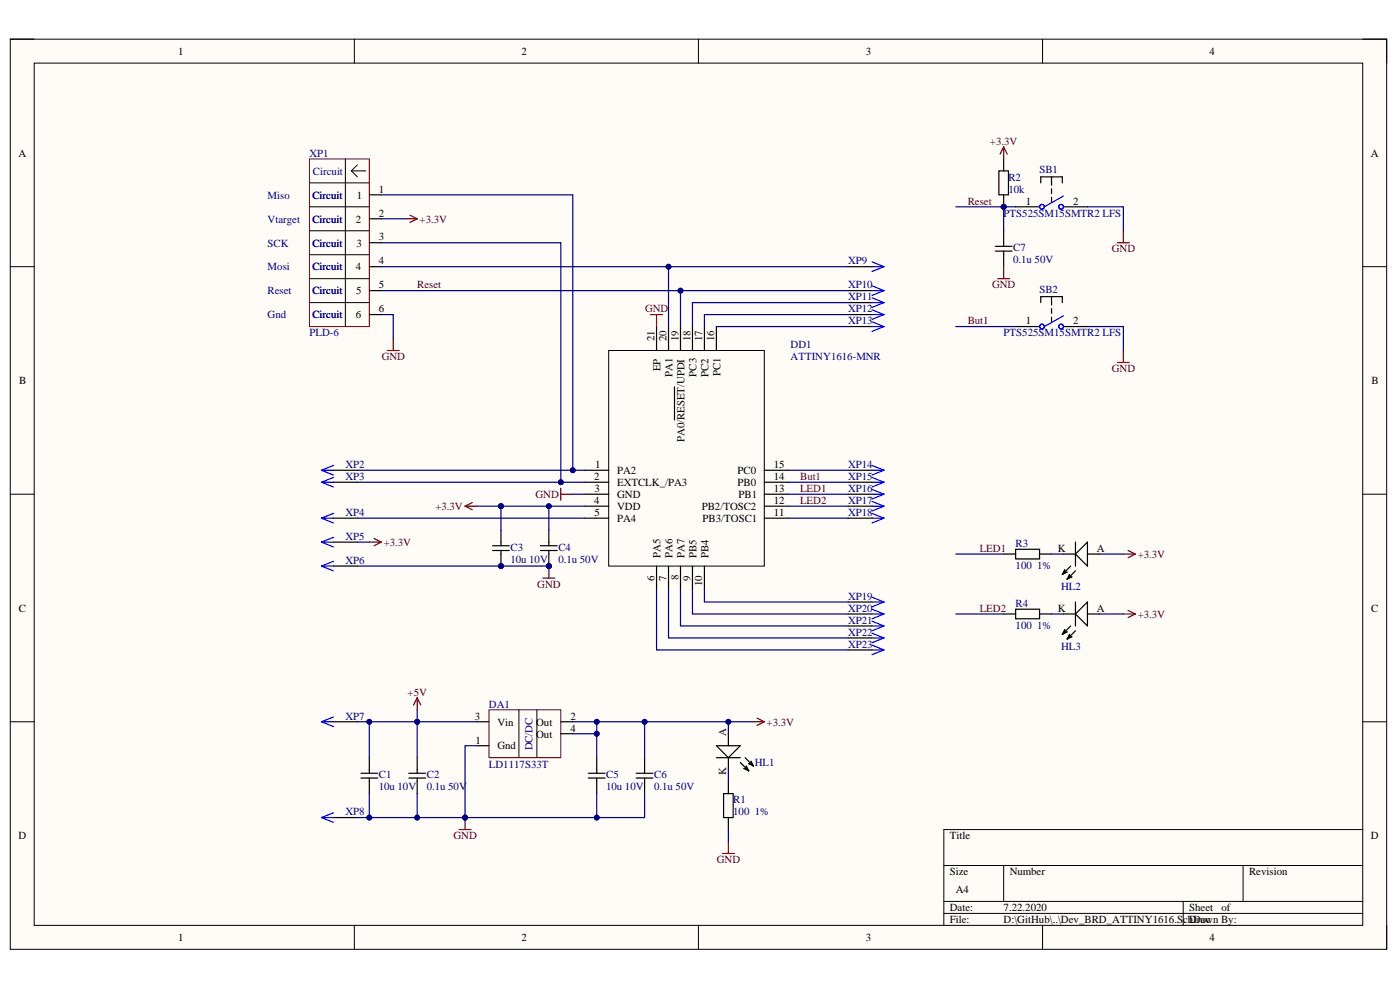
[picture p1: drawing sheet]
<svg xmlns="http://www.w3.org/2000/svg" width="420mm" height="297mm" viewBox="0 0 420 297" stroke-linecap="round" stroke-linejoin="round" font-family="sans-serif">
<path d="M3.1 11.7h412.7v272.8h-412.7z" fill-rule="evenodd" fill="#fffcf8"/>
<path d="M3.1 11.7h412.7v272.8h-412.7z" fill="none" stroke="#000" stroke-width=".3"/>
<path d="M10.3 18.9h398.3v258.5h-398.3z" fill-rule="evenodd" fill="#fffcf8"/>
<g fill="none" stroke="#000" stroke-width=".3">
<path d="M3.1 11.7h7.2M10.3 18.9h398.3v258.5h-398.3zM106.3 11.7v7.2M209.4 11.7v7.2M312.6 11.7v7.2M408.6 11.7h7.2v7.2M3.1 79.9h7.2M408.6 79.9h7.2M182.5 105.1h46.7v64.6h-46.7zM3.1 148.1h7.2M408.6 148.1h7.2M3.1 216.3h7.2"/>
<path d="M408.6 216.4h7.2M283 259.4h125.6M301 259.4v10.8M372.7 259.4v10.8M408.6 248.7h-125.6v28.7M106.3 277.4v7.1M209.4 277.4v7.1M283 270.2h125.6M283 273.8h125.6M312.6 277.4v7.1M354.8 270.2v7.2M415.8 277.4v7.1"/>
</g>
<g fill="none" stroke="#000" stroke-width=".36">
<path d="M196.9 97.9v7.2M200.5 97.9v7.2M204.1 97.9v7.2M207.6 97.9v7.2M211.2 97.9v7.2M214.8 97.9v7.2M202.3 116v9.9M175.3 141h7.2M175.3 144.5h7.2M175.3 148.1h7.2M175.3 151.7h7.2M175.3 155.3h7.2"/>
<path d="M229.2 141h7.2M229.2 144.5h7.2M229.2 148.1h7.2M229.2 151.7h7.2M229.2 155.3h7.2M196.9 169.7v7.2M200.5 169.7v7.2M204.1 169.7v7.2M207.6 169.7v7.2M211.2 169.7v7.2"/>
</g>
<circle cx="164.6" cy="169.7" r=".72" fill="#000080"/>
<circle cx="164.6" cy="169.7" r=".72" fill="none" stroke="#000080" stroke-width=".3"/>
<path d="M164.6 158.9v3.6M164.6 166.1v3.6" fill="none" stroke="#000" stroke-width=".36"/>
<circle cx="164.6" cy="169.7" r=".72" fill="#000080"/>
<circle cx="164.6" cy="169.7" r=".72" fill="none" stroke="#000080" stroke-width=".3"/>
<path d="M162.1 163.6h5M162.1 165h5M164.6 162.5v1.1M164.6 165v1.1" fill="none" stroke="#000" stroke-width=".36"/>
<circle cx="150.2" cy="169.7" r=".72" fill="#000080"/>
<circle cx="150.2" cy="169.7" r=".72" fill="none" stroke="#000080" stroke-width=".3"/>
<path d="M150.2 166.1v3.6" fill="none" stroke="#000" stroke-width=".36"/>
<circle cx="150.2" cy="169.7" r=".72" fill="#000080"/>
<circle cx="150.2" cy="169.7" r=".72" fill="none" stroke="#000080" stroke-width=".3"/>
<path d="M150.2 158.9v4.7M147.7 165h5M147.7 163.6h5M150.2 165v1.1" fill="none" stroke="#000" stroke-width=".36"/>
<path d="M195.1 94.3h3.6M196.9 94.3v3.6M116.1 105.1h3.6M117.9 101.5v3.6M139.5 151.7l2.1 1.1M139.5 151.7h3.5M141.6 150.6l-2.1 1.1M168.2 146.3v3.6M168.2 148.1h3.6M162.8 173.3h3.6M164.6 169.7v3.6" fill="none" stroke="#800000" stroke-width=".36"/>
<circle cx="164.6" cy="169.7" r=".72" fill="#000080"/>
<circle cx="164.6" cy="169.7" r=".72" fill="none" stroke="#000080" stroke-width=".3"/>
<g fill="none" stroke="#000" stroke-width=".36">
<path d="M254.3 79.9h7.2M254.3 87.1h7.2M254.3 90.7h7.2M254.3 94.3h7.2M254.3 97.9h7.2M100 141h7.2M100 144.5h7.2M100 155.3h7.2M254.3 141h7.2M254.3 144.5h7.2M254.3 148.1h7.2M254.3 151.7h7.2"/>
<path d="M254.3 155.3h7.2M100 169.7h7.2M100 162.5h7.2M318.9 166.1h3.6M319.3 170.8v.7h.7l-1.5 .7zM320.7 172.2v.7h.7l-1.4 .7zM321.1 169.7l-2.6 2.5M322.5 171.1l-2.5 2.5M322.5 162.5v7.2M326.1 162.5v7.2l-3.6-3.6zM326.1 166.1h3.6M254.3 180.4h7.2"/>
<path d="M254.3 184h7.2M254.3 187.6h7.2M254.3 191.2h7.2M254.3 194.8h7.2M100 216.3h7.2M143 216.3h3.6M168.2 216.3h3.6M168.2 219.9h3.6M143 223.5h3.6"/>
</g>
<path d="M110.7 162.5h3.6M112.2 161.4l2.1 1.1M114.3 162.5l-2.1 1.1M336.8 166.1h3.6M338.3 165l2.1 1.1M340.4 166.1l-2.1 1.1M137.7 248.6h3.5M139.5 245.1v3.5" fill="none" stroke="#800000" stroke-width=".36"/>
<g fill="none" stroke="#00f" stroke-width=".36">
<path d="M261.5 79.9h3.6M261.5 78.5l3.6 1.4M265.1 79.9l-3.6 1.5M261.5 87.1h3.6M261.5 85.7l3.6 1.4M261.5 90.7h3.6M261.5 89.3l3.6 1.4M261.5 94.3h3.6M261.5 92.9l3.6 1.4M261.5 97.9h3.6M261.5 96.4l3.6 1.5M265.1 87.1l-3.6 1.5"/>
<path d="M265.1 90.7l-3.6 1.4M265.1 94.3l-3.6 1.4M265.1 97.9l-3.6 1.4M100 139.5l-3.6 1.5M261.5 139.5l3.6 1.5M96.4 141h3.6M96.4 144.5h3.6M96.4 155.3h3.6M96.4 141l3.6 1.4M96.4 144.5l3.6 1.5M96.4 155.3l3.6 1.4M100 143.1l-3.6 1.4"/>
<path d="M100 153.9l-3.6 1.4M261.5 141h3.6M261.5 144.5h3.6M261.5 143.1l3.6 1.4M261.5 148.1h3.6M261.5 146.7l3.6 1.4M261.5 151.7h3.6M261.5 150.3l3.6 1.4M261.5 155.3h3.6M261.5 153.9l3.6 1.4M265.1 141l-3.6 1.4M265.1 144.5l-3.6 1.5"/>
<path d="M265.1 148.1l-3.6 1.5M265.1 151.7l-3.6 1.5M265.1 155.3l-3.6 1.4M96.4 169.7h3.6M96.4 169.7l3.6 1.4M96.4 162.5h3.6M96.4 162.5l3.6 1.4M100 168.2l-3.6 1.5M100 161.1l-3.6 1.4M261.5 179l3.6 1.4M261.5 180.4h3.6M261.5 184h3.6"/>
<path d="M261.5 182.6l3.6 1.4M261.5 187.6h3.6M261.5 186.2l3.6 1.4M261.5 191.2h3.6M261.5 189.8l3.6 1.4M261.5 194.8h3.6M261.5 193.4l3.6 1.4M265.1 180.4l-3.6 1.5M265.1 184l-3.6 1.5M265.1 187.6l-3.6 1.5M265.1 191.2l-3.6 1.5M265.1 194.8l-3.6 1.4"/>
<path d="M96.4 216.3h3.6M96.4 216.3l3.6 1.5M100 214.9l-3.6 1.4"/>
</g>
<path d="M146.6 212.8h21.6v14.3h-21.6z" fill="none" stroke="#800000" stroke-width=".3"/>
<path d="M155.6 212.8v14.3M161 212.8v14.3" fill="none" stroke="#000" stroke-width=".3"/>
<circle cx="139.5" cy="245.1" r=".72" fill="#000080"/>
<circle cx="139.5" cy="245.1" r=".72" fill="none" stroke="#000080" stroke-width=".3"/>
<g fill="none" stroke="#800000" stroke-width=".36">
<path d="M121.5 65.6h3.6M122.9 64.5l2.2 1.1M125.1 65.6l-2.2 1.1M335.1 72.8h3.5M336.8 69.2v3.6M335.1 108.7h3.5M336.8 105.1v3.6M125.1 209.2l-1.1 2.1M125.1 209.2l1.1 2.1M125.1 209.2v3.6M225.6 216.3h3.6M227 215.3l2.2 1"/>
<path d="M229.2 216.3l-2.2 1.1M216.6 255.8h3.6M218.4 252.2v3.6"/>
</g>
<g fill="none" stroke="#000" stroke-width=".36">
<path d="M110.7 58.4h3.6M312.1 54.8v-1.8h6.4v1.8M315.3 53v2.5M315.3 56.6v1.4M315.3 59.1v1.5M110.7 65.6h3.6M110.7 72.8h3.6M110.7 79.9h3.6M304.5 62h7.2M318.9 62h7.2M110.7 87.1h3.6M110.7 94.3h3.6"/>
<path d="M304.5 97.9h7.2M312.1 90.7v-1.8h6.4v1.8M315.3 88.9v2.5M315.3 92.5v1.4M315.3 95v1.4M318.9 97.9h7.2M218.4 219.9v3.6M108.2 231.8h5.1M108.2 233.2h5.1M110.7 227.1v4.7M110.7 233.2v4.7M122.6 231.8h5"/>
<path d="M122.6 233.2h5M125.1 227.1v4.7M125.1 233.2v4.7M176.4 231.8h5M176.4 233.2h5M178.9 227.1v4.7M178.9 233.2v4.7M190.8 231.8h5M190.8 233.2h5M193.3 227.1v4.7M193.3 233.2v4.7M214.8 227.1h7.2"/>
<path d="M214.8 223.5h7.2l-3.6 3.6zM218.4 227.1v3.6M222 228.5l2.5 2.6M223.4 227.1l2.5 2.5M223.8 229.6l.7 1.5-1.4-.8h.7zM225.2 228.2l.7 1.4-1.4-.7h.7zM100 245.1h7.2"/>
</g>
<g fill="none" stroke="#00f" stroke-width=".36">
<path d="M318.9 58.8l-5.7 3.2M318.9 94.7l-5.7 3.2M96.4 245.1h3.6M96.4 245.1l3.6 1.4M100 243.6l-3.6 1.5"/>
<circle cx="312.4" cy="62" r=".72"/>
<circle cx="318.2" cy="62" r=".72"/>
<circle cx="312.4" cy="97.9" r=".72"/>
<circle cx="318.2" cy="97.9" r=".72"/>
</g>
<path d="M92.8 47.6h17.9v50.3h-17.9z" fill="none" stroke="#800000" stroke-width=".3"/>
<path d="M92.8 54.8h17.9M103.6 47.6v50.3M105.4 51.2h4.3M105.4 51.2l1.8 1.8M107.2 49.4l-1.8 1.8M92.8 62h17.9M92.8 69.2h17.9M92.8 76.3h17.9M92.8 83.5h17.9M92.8 90.7h17.9" fill="none" stroke="#000" stroke-width=".3"/>
<circle cx="301" cy="62" r=".72" fill="#000080"/>
<circle cx="301" cy="62" r=".72" fill="none" stroke="#000080" stroke-width=".3"/>
<path d="M299.5 51.2h2.9v7.2h-2.9zM301 58.4v3.6" fill="none" stroke="#000" stroke-width=".36"/>
<circle cx="301" cy="62" r=".72" fill="#000080"/>
<circle cx="301" cy="62" r=".72" fill="none" stroke="#000080" stroke-width=".3"/>
<g fill="none" stroke="#000" stroke-width=".36">
<path d="M301 47.6v3.6M298.4 73.8h5.1M298.4 75.3h5.1M301 69.2v4.6M301 75.3v4.6M301 166.1h3.5M304.5 164.6h7.2v2.9h-7.2zM311.7 166.1h3.6M301 184h3.5M304.5 182.6h7.2v2.9h-7.2zM311.7 184h3.6M318.9 184h3.6"/>
<path d="M319.3 188.7v.7h.7l-1.5 .7zM320.7 190.1v.8h.7l-1.4 .7zM321.1 187.6l-2.6 2.5M322.5 189.1l-2.5 2.5M322.5 180.4v7.2M326.1 180.4v7.2l-3.6-3.6zM326.1 184h3.6M217 237.9h2.8v7.2h-2.8zM218.4 234.3v3.6M218.4 245.1v3.5"/>
</g>
<path d="M301 44l-1.1 2.2M301 44l1 2.2M301 44v3.6M336.8 184h3.6M338.3 183l2.1 1M340.4 184l-2.1 1.1" fill="none" stroke="#800000" stroke-width=".36"/>
<path d="M301 62v7.2" fill="none" stroke="#000080" stroke-width=".36"/>
<circle cx="301" cy="62" r=".72" fill="#000080"/>
<circle cx="301" cy="62" r=".72" fill="none" stroke="#000080" stroke-width=".3"/>
<path d="M107.2 245.1h32.3" fill="none" stroke="#000080" stroke-width=".36"/>
<circle cx="110.7" cy="245.1" r=".72" fill="#000080"/>
<circle cx="110.7" cy="245.1" r=".72" fill="none" stroke="#000080" stroke-width=".3"/>
<circle cx="125.1" cy="245.1" r=".72" fill="#000080"/>
<circle cx="125.1" cy="245.1" r=".72" fill="none" stroke="#000080" stroke-width=".3"/>
<circle cx="139.5" cy="245.1" r=".72" fill="#000080"/>
<circle cx="139.5" cy="245.1" r=".72" fill="none" stroke="#000080" stroke-width=".3"/>
<path d="M107.2 216.3h35.8" fill="none" stroke="#000080" stroke-width=".36"/>
<circle cx="110.7" cy="216.3" r=".72" fill="#000080"/>
<circle cx="110.7" cy="216.3" r=".72" fill="none" stroke="#000080" stroke-width=".3"/>
<circle cx="125.1" cy="216.3" r=".72" fill="#000080"/>
<circle cx="125.1" cy="216.3" r=".72" fill="none" stroke="#000080" stroke-width=".3"/>
<path d="M107.2 169.7h57.4" fill="none" stroke="#000080" stroke-width=".36"/>
<circle cx="164.6" cy="169.7" r=".72" fill="#000080"/>
<circle cx="164.6" cy="169.7" r=".72" fill="none" stroke="#000080" stroke-width=".3"/>
<circle cx="150.2" cy="169.7" r=".72" fill="#000080"/>
<circle cx="150.2" cy="169.7" r=".72" fill="none" stroke="#000080" stroke-width=".3"/>
<path d="M107.2 144.5h68.1M107.2 155.3h68.1M107.2 162.5h3.5" fill="none" stroke="#000080" stroke-width=".36"/>
<circle cx="168.2" cy="144.5" r=".72" fill="#000080"/>
<circle cx="168.2" cy="144.5" r=".72" fill="none" stroke="#000080" stroke-width=".3"/>
<path d="M107.2 141h64.6" fill="none" stroke="#000080" stroke-width=".36"/>
<circle cx="171.8" cy="141" r=".72" fill="#000080"/>
<circle cx="171.8" cy="141" r=".72" fill="none" stroke="#000080" stroke-width=".3"/>
<path d="M114.3 94.3h3.6v7.2M114.3 87.1h89.8v10.8" fill="none" stroke="#000080" stroke-width=".36"/>
<circle cx="204.1" cy="87.1" r=".72" fill="#000080"/>
<circle cx="204.1" cy="87.1" r=".72" fill="none" stroke="#000080" stroke-width=".3"/>
<path d="M114.3 79.9h86.2" fill="none" stroke="#000080" stroke-width=".36"/>
<circle cx="200.5" cy="79.9" r=".72" fill="#000080"/>
<circle cx="200.5" cy="79.9" r=".72" fill="none" stroke="#000080" stroke-width=".3"/>
<path d="M114.3 72.8h53.9v71.7" fill="none" stroke="#000080" stroke-width=".36"/>
<circle cx="168.2" cy="144.5" r=".72" fill="#000080"/>
<circle cx="168.2" cy="144.5" r=".72" fill="none" stroke="#000080" stroke-width=".3"/>
<path d="M114.3 58.4h57.5v82.6h3.5M114.3 65.6h7.2" fill="none" stroke="#000080" stroke-width=".36"/>
<circle cx="171.8" cy="141" r=".72" fill="#000080"/>
<circle cx="171.8" cy="141" r=".72" fill="none" stroke="#000080" stroke-width=".3"/>
<path d="M193.3 237.9v7.2h-53.8" fill="none" stroke="#000080" stroke-width=".36"/>
<circle cx="178.9" cy="245.1" r=".72" fill="#000080"/>
<circle cx="178.9" cy="245.1" r=".72" fill="none" stroke="#000080" stroke-width=".3"/>
<circle cx="139.5" cy="245.1" r=".72" fill="#000080"/>
<circle cx="139.5" cy="245.1" r=".72" fill="none" stroke="#000080" stroke-width=".3"/>
<path d="M143 223.5h-3.5v21.6" fill="none" stroke="#000080" stroke-width=".36"/>
<circle cx="139.5" cy="245.1" r=".72" fill="#000080"/>
<circle cx="139.5" cy="245.1" r=".72" fill="none" stroke="#000080" stroke-width=".3"/>
<path d="M143 151.7h7.2" fill="none" stroke="#000080" stroke-width=".36"/>
<circle cx="150.2" cy="151.7" r=".72" fill="#000080"/>
<circle cx="150.2" cy="151.7" r=".72" fill="none" stroke="#000080" stroke-width=".3"/>
<path d="M150.2 151.7h25.1" fill="none" stroke="#000080" stroke-width=".36"/>
<circle cx="150.2" cy="151.7" r=".72" fill="#000080"/>
<circle cx="150.2" cy="151.7" r=".72" fill="none" stroke="#000080" stroke-width=".3"/>
<circle cx="164.6" cy="151.7" r=".72" fill="#000080"/>
<circle cx="164.6" cy="151.7" r=".72" fill="none" stroke="#000080" stroke-width=".3"/>
<path d="M171.8 219.9h7.1" fill="none" stroke="#000080" stroke-width=".36"/>
<circle cx="178.9" cy="219.9" r=".72" fill="#000080"/>
<circle cx="178.9" cy="219.9" r=".72" fill="none" stroke="#000080" stroke-width=".3"/>
<path d="M171.8 216.3h53.8" fill="none" stroke="#000080" stroke-width=".36"/>
<circle cx="178.9" cy="216.3" r=".72" fill="#000080"/>
<circle cx="178.9" cy="216.3" r=".72" fill="none" stroke="#000080" stroke-width=".3"/>
<circle cx="193.3" cy="216.3" r=".72" fill="#000080"/>
<circle cx="193.3" cy="216.3" r=".72" fill="none" stroke="#000080" stroke-width=".3"/>
<circle cx="218.4" cy="216.3" r=".72" fill="#000080"/>
<circle cx="218.4" cy="216.3" r=".72" fill="none" stroke="#000080" stroke-width=".3"/>
<path d="M254.3 79.9h-53.8v18M171.8 148.1h3.5M196.9 176.9v17.9h57.4M200.5 176.9v14.3h53.8" fill="none" stroke="#000080" stroke-width=".36"/>
<circle cx="200.5" cy="79.9" r=".72" fill="#000080"/>
<circle cx="200.5" cy="79.9" r=".72" fill="none" stroke="#000080" stroke-width=".3"/>
<path d="M204.1 87.1h50.2M204.1 176.9v10.7h50.2" fill="none" stroke="#000080" stroke-width=".36"/>
<circle cx="204.1" cy="87.1" r=".72" fill="#000080"/>
<circle cx="204.1" cy="87.1" r=".72" fill="none" stroke="#000080" stroke-width=".3"/>
<g fill="none" stroke="#000080" stroke-width=".36">
<path d="M286.6 62h17.9M214.8 97.9h39.5M254.3 90.7h-46.7v7.2M254.3 94.3h-43.1v3.6M286.6 97.9h17.9M236.4 155.3h17.9M236.4 151.7h17.9M236.4 148.1h17.9M236.4 144.5h17.9M236.4 141h17.9M207.6 176.9v7.1h46.7M211.2 176.9v3.5h43.1"/>
<path d="M286.6 166.1h14.4M286.6 184h14.4"/>
</g>
<circle cx="301" cy="62" r=".72" fill="#000080"/>
<circle cx="301" cy="62" r=".72" fill="none" stroke="#000080" stroke-width=".3"/>
<path d="M326.1 62h10.7v7.2M326.1 97.9h10.7v7.2M315.3 166.1h3.6M329.7 166.1h7.1M315.3 184h3.6M329.7 184h7.1M110.7 237.9v7.2" fill="none" stroke="#000080" stroke-width=".36"/>
<circle cx="110.7" cy="245.1" r=".72" fill="#000080"/>
<circle cx="110.7" cy="245.1" r=".72" fill="none" stroke="#000080" stroke-width=".3"/>
<path d="M110.7 216.3v10.8" fill="none" stroke="#000080" stroke-width=".36"/>
<circle cx="110.7" cy="216.3" r=".72" fill="#000080"/>
<circle cx="110.7" cy="216.3" r=".72" fill="none" stroke="#000080" stroke-width=".3"/>
<path d="M125.1 237.9v7.2" fill="none" stroke="#000080" stroke-width=".36"/>
<circle cx="125.1" cy="245.1" r=".72" fill="#000080"/>
<circle cx="125.1" cy="245.1" r=".72" fill="none" stroke="#000080" stroke-width=".3"/>
<path d="M125.1 216.3v10.8" fill="none" stroke="#000080" stroke-width=".36"/>
<circle cx="125.1" cy="216.3" r=".72" fill="#000080"/>
<circle cx="125.1" cy="216.3" r=".72" fill="none" stroke="#000080" stroke-width=".3"/>
<path d="M125.1 212.8v3.5" fill="none" stroke="#000080" stroke-width=".36"/>
<circle cx="125.1" cy="216.3" r=".72" fill="#000080"/>
<circle cx="125.1" cy="216.3" r=".72" fill="none" stroke="#000080" stroke-width=".3"/>
<path d="M150.2 151.7v7.2" fill="none" stroke="#000080" stroke-width=".36"/>
<circle cx="150.2" cy="151.7" r=".72" fill="#000080"/>
<circle cx="150.2" cy="151.7" r=".72" fill="none" stroke="#000080" stroke-width=".3"/>
<path d="M164.6 151.7v7.2" fill="none" stroke="#000080" stroke-width=".36"/>
<circle cx="164.6" cy="151.7" r=".72" fill="#000080"/>
<circle cx="164.6" cy="151.7" r=".72" fill="none" stroke="#000080" stroke-width=".3"/>
<path d="M178.9 237.9v7.2" fill="none" stroke="#000080" stroke-width=".36"/>
<circle cx="178.9" cy="245.1" r=".72" fill="#000080"/>
<circle cx="178.9" cy="245.1" r=".72" fill="none" stroke="#000080" stroke-width=".3"/>
<path d="M178.9 216.3v10.8" fill="none" stroke="#000080" stroke-width=".36"/>
<circle cx="178.9" cy="219.9" r=".72" fill="#000080"/>
<circle cx="178.9" cy="219.9" r=".72" fill="none" stroke="#000080" stroke-width=".3"/>
<circle cx="178.9" cy="216.3" r=".72" fill="#000080"/>
<circle cx="178.9" cy="216.3" r=".72" fill="none" stroke="#000080" stroke-width=".3"/>
<path d="M193.3 216.3v10.8" fill="none" stroke="#000080" stroke-width=".36"/>
<circle cx="193.3" cy="216.3" r=".72" fill="#000080"/>
<circle cx="193.3" cy="216.3" r=".72" fill="none" stroke="#000080" stroke-width=".3"/>
<path d="M218.4 216.3v3.6M218.4 230.7v3.6M218.4 248.6v3.6" fill="none" stroke="#000080" stroke-width=".36"/>
<circle cx="218.4" cy="216.3" r=".72" fill="#000080"/>
<circle cx="218.4" cy="216.3" r=".72" fill="none" stroke="#000080" stroke-width=".3"/>
<path d="M301 79.9v3.6M299.2 83.5h3.6" fill="none" stroke="#800000" stroke-width=".36"/>
<g font-size="3.3">
<text x="53.5" y="16.5">1</text>
<text x="156.3" y="16.5">2</text>
<text x="259.7" y="16.5">3</text>
<text x="362.7" y="16.5">4</text>
<text x="5.5" y="47">A</text>
<text x="411.1" y="47">A</text>
<text x="107" y="59.5">1</text>
<text x="113.6" y="57.7">1</text>
<text x="113.6" y="64.9">2</text>
<text x="307.6" y="61.3">1</text>
<text x="321.8" y="61.3">2</text>
<text x="106.7" y="66.7">2</text>
<text x="106.9" y="73.9">3</text>
<text x="113.6" y="72.1">3</text>
<text x="106.7" y="81.1">4</text>
<text x="113.6" y="79.3">4</text>
<text x="106.8" y="88.3">5</text>
<text x="113.6" y="86.4">5</text>
<text x="106.7" y="95.4">6</text>
<text x="113.6" y="93.6">6</text>
<text x="307.6" y="97.2">1</text>
<text x="321.8" y="97.2">2</text>
<text x="196.2" y="102.2" transform="rotate(-90 196.2 102.2)">21</text>
<text x="199.8" y="102.2" transform="rotate(-90 199.8 102.2)">20</text>
<text x="203.4" y="102.2" transform="rotate(-90 203.4 102.2)">19</text>
<text x="207" y="102.2" transform="rotate(-90 207 102.2)">18</text>
<text x="210.6" y="102.2" transform="rotate(-90 210.6 102.2)">17</text>
<text x="214.2" y="102.2" transform="rotate(-90 214.2 102.2)">16</text>
<text x="198.1" y="111.2" transform="rotate(-90 198.1 111.2)">EP</text>
<text x="201.6" y="113" transform="rotate(-90 201.6 113)">PA1</text>
<text x="208.8" y="112.9" transform="rotate(-90 208.8 112.9)">PC3</text>
<text x="212.4" y="113" transform="rotate(-90 212.4 113)">PC2</text>
<text x="216" y="112.7" transform="rotate(-90 216 112.7)">PC1</text>
<text x="5.7" y="115.2">B</text>
<text x="411.2" y="115.2">B</text>
<text x="205.2" y="132.5" transform="rotate(-90 205.2 132.5)">PA0/RESET/UPDI</text>
<text x="178.2" y="143.9">2</text>
<text x="178.4" y="140.3">1</text>
<text x="185.1" y="142.1">PA2</text>
<text x="221.2" y="142.1">PC0</text>
<text x="232" y="140.3">15</text>
<text x="232" y="143.9">14</text>
<text x="178.3" y="147.5">3</text>
<text x="185.1" y="145.7">EXTCLK_/PA3</text>
<text x="185.1" y="149.3">GND</text>
<text x="221.2" y="145.7">PB0</text>
<text x="221.5" y="149.3">PB1</text>
<text x="232" y="147.5">13</text>
<text x="178.1" y="151.1">4</text>
<text x="178.3" y="154.7">5</text>
<text x="185.1" y="152.9">VDD</text>
<text x="210.4" y="152.9">PB2/TOSC2</text>
<text x="232" y="151.1">12</text>
<text x="232" y="154.7">11</text>
<text x="185.1" y="156.5">PA4</text>
<text x="210.7" y="156.5">PB3/TOSC1</text>
<text x="198.1" y="167.2" transform="rotate(-90 198.1 167.2)">PA5</text>
<text x="201.6" y="167.2" transform="rotate(-90 201.6 167.2)">PA6</text>
<text x="205.2" y="167.2" transform="rotate(-90 205.2 167.2)">PA7</text>
<text x="208.8" y="167.2" transform="rotate(-90 208.8 167.2)">PB5</text>
<text x="212.4" y="167.2" transform="rotate(-90 212.4 167.2)">PB4</text>
<text x="317.2" y="165.4">K</text>
<text x="328.9" y="165.4">A</text>
<text x="203.4" y="174" transform="rotate(-90 203.4 174)">8</text>
<text x="196.2" y="174" transform="rotate(-90 196.2 174)">6</text>
<text x="199.8" y="174" transform="rotate(-90 199.8 174)">7</text>
<text x="207" y="174" transform="rotate(-90 207 174)">9</text>
<text x="210.6" y="175.7" transform="rotate(-90 210.6 175.7)">10</text>
<text x="5.7" y="183.4">C</text>
<text x="317.2" y="183.4">K</text>
<text x="328.9" y="183.4">A</text>
<text x="411.2" y="183.4">C</text>
<text x="142.4" y="215.7">3</text>
<text x="171" y="215.7">2</text>
<text x="149.2" y="217.5">Vin</text>
<text x="160.8" y="217.5">Out</text>
<text x="160.8" y="221.1">Out</text>
<text x="171" y="219.3">4</text>
<text x="217.8" y="220.6" transform="rotate(-90 217.8 220.6)">A</text>
<text x="142.5" y="222.9">1</text>
<text x="149.2" y="224.6">Gnd</text>
<text x="217.8" y="232.3" transform="rotate(-90 217.8 232.3)">K</text>
<text x="5.6" y="251.6">D</text>
<text x="284.8" y="251.6">Title</text>
<text x="411.1" y="251.6">D</text>
<text x="284.8" y="262.4">Size</text>
<text x="302.8" y="262.4">Number</text>
<text x="374.5" y="262.4">Revision</text>
<text x="286.6" y="267.7">A4</text>
<text x="284.8" y="273.1">Date:</text>
<text x="300.9" y="273.1">7.22.2020</text>
<text x="356.6" y="273.1">Sheet</text>
<text x="366.3" y="273.1">of</text>
<text x="284.8" y="276.7">File:</text>
<text x="300.9" y="276.7">D:\GitHub\..\Dev_BRD_ATTINY1616.SchDoc</text>
<text x="356.6" y="276.7">Drawn By:</text>
<text x="53.5" y="282.1">1</text>
<text x="156.3" y="282.1">2</text>
<text x="259.7" y="282.1">3</text>
<text x="362.7" y="282.1">4</text>
</g>
<g font-size="3.3" fill="#000080">
<text x="92.8" y="47">XP1</text>
<text x="93.9" y="52.4">Circuit</text>
<text x="311.7" y="52">SB1</text>
<text x="80.3" y="59.5">Miso</text>
<text x="93.7" y="59.5">Circuit</text>
<text x="302.4" y="54.1">R2</text>
<text x="302.4" y="57.7">10k</text>
<text x="300.9" y="64.9">PTS525SM15SMTR2 LFS</text>
<text x="80.3" y="66.7">Vtarget</text>
<text x="93.7" y="66.7">Circuit</text>
<text x="80.3" y="73.9">SCK</text>
<text x="93.7" y="73.9">Circuit</text>
<text x="303.8" y="75.3">C7</text>
<text x="80.3" y="81.1">Mosi</text>
<text x="93.7" y="81.1">Circuit</text>
<text x="254.3" y="79.3">XP9</text>
<text x="303.8" y="78.9">0.1u 50V</text>
<text x="80.3" y="88.3">Reset</text>
<text x="93.7" y="88.3">Circuit</text>
<text x="254.3" y="86.4">XP10</text>
<text x="311.7" y="87.9">SB2</text>
<text x="80.3" y="95.4">Gnd</text>
<text x="93.7" y="95.4">Circuit</text>
<text x="254.3" y="90">XP11</text>
<text x="254.3" y="93.6">XP12</text>
<text x="92.8" y="100.8">PLD-6</text>
<text x="254.3" y="97.2">XP13</text>
<text x="300.9" y="100.8">PTS525SM15SMTR2 LFS</text>
<text x="237.1" y="104.4">DD1</text>
<text x="237.1" y="108">ATTINY1616-MNR</text>
<text x="103.6" y="140.3">XP2</text>
<text x="103.6" y="143.9">XP3</text>
<text x="254.3" y="140.3">XP14</text>
<text x="254.3" y="143.9">XP15</text>
<text x="254.3" y="147.5">XP16</text>
<text x="103.6" y="154.7">XP4</text>
<text x="254.3" y="151.1">XP17</text>
<text x="254.3" y="154.7">XP18</text>
<text x="103.6" y="161.9">XP5</text>
<text x="153.1" y="165.1">C3</text>
<text x="167.4" y="165.1">C4</text>
<text x="304.5" y="164">R3</text>
<text x="103.6" y="169">XP6</text>
<text x="153.1" y="168.7">10u 10V</text>
<text x="167.4" y="168.7">0.1u 50V</text>
<text x="304.5" y="170.5">100 1%</text>
<text x="254.3" y="179.8">XP19</text>
<text x="318.2" y="176.9">HL2</text>
<text x="254.3" y="183.4">XP20</text>
<text x="304.5" y="182">R4</text>
<text x="254.3" y="187">XP21</text>
<text x="254.3" y="190.6">XP22</text>
<text x="304.5" y="188.4">100 1%</text>
<text x="254.3" y="194.2">XP23</text>
<text x="318.2" y="194.9">HL3</text>
<text x="103.6" y="215.7">XP7</text>
<text x="146.6" y="212.1">DA1</text>
<text x="159.6" y="224.9" transform="rotate(-90 159.6 224.9)">DC/DC</text>
<text x="113.6" y="233.3">C1</text>
<text x="128" y="233.3">C2</text>
<text x="146.6" y="230.1">LD1117S33T</text>
<text x="181.8" y="233.3">C5</text>
<text x="196.2" y="233.3">C6</text>
<text x="226.3" y="229.7">HL1</text>
<text x="113.6" y="236.9">10u 10V</text>
<text x="128" y="236.9">0.1u 50V</text>
<text x="181.8" y="236.9">10u 10V</text>
<text x="196.2" y="236.9">0.1u 50V</text>
<text x="103.6" y="244.4">XP8</text>
<text x="219.8" y="240.8">R1</text>
<text x="219.8" y="244.4">100 1%</text>
</g>
<g font-size="3.3" fill="#800000">
<text x="296.9" y="43.4">+3.3V</text>
<text x="290.2" y="61.3">Reset</text>
<text x="125.8" y="66.7">+3.3V</text>
<text x="333.4" y="75.7">GND</text>
<text x="125.1" y="86.4">Reset</text>
<text x="297.5" y="86.4">GND</text>
<text x="193.4" y="93.6">GND</text>
<text x="290.2" y="97.2">But1</text>
<text x="114.5" y="108">GND</text>
<text x="333.4" y="111.6">GND</text>
<text x="239.9" y="143.9">But1</text>
<text x="160.6" y="149.3">GND</text>
<text x="239.9" y="147.5">LED1</text>
<text x="130.5" y="152.9">+3.3V</text>
<text x="239.9" y="151.1">LED2</text>
<text x="115.1" y="163.6">+3.3V</text>
<text x="293.8" y="165.4">LED1</text>
<text x="341.1" y="167.2">+3.3V</text>
<text x="161.1" y="176.2">GND</text>
<text x="293.8" y="183.4">LED2</text>
<text x="341.1" y="185.2">+3.3V</text>
<text x="122.2" y="208.5">+5V</text>
<text x="229.9" y="217.5">+3.3V</text>
<text x="136" y="251.6">GND</text>
<text x="214.9" y="258.8">GND</text>
</g>
</svg>
